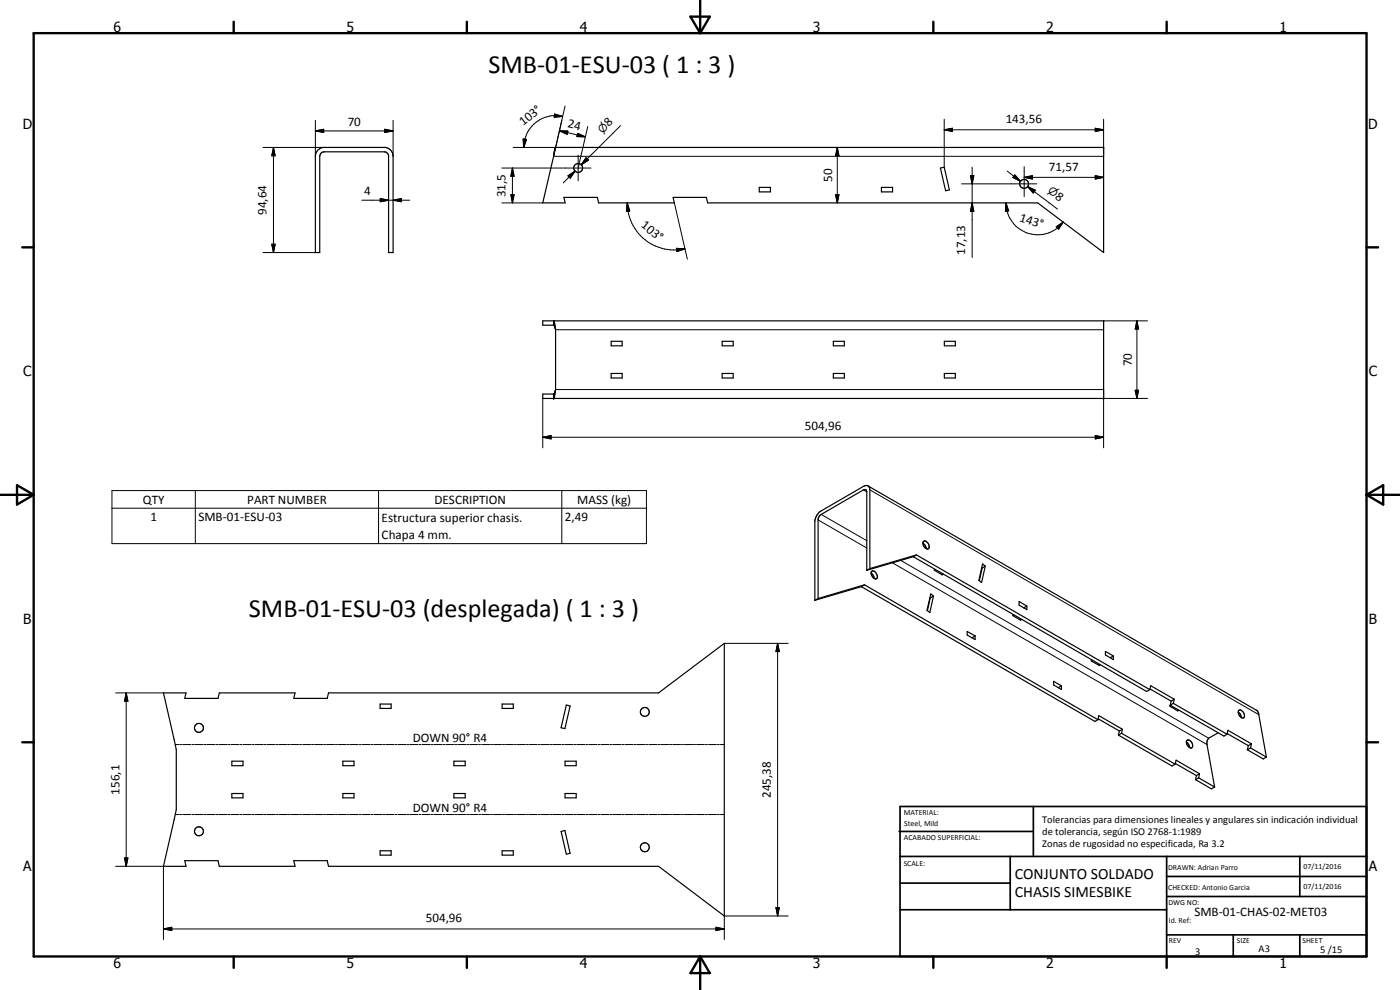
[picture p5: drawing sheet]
<svg xmlns="http://www.w3.org/2000/svg" width="420mm" height="297mm" viewBox="0 0 420 297" stroke-linecap="round" stroke-linejoin="round" font-family="sans-serif">
<g fill="none" stroke="#000" stroke-width=".35">
<path d="M95.3 45.1l.9-.7 .7-.2h18.8a2.72 2.72 0 0 1 2.3 2.7v28.9h-1.4l-.1-29.4a1.3 1.3 0 0 0-1.2-.8h-18l-.7 .2-.4 .3-.2 .8v28.9h-1.4v-29.3zM166.7 44.2h164.5v31.6l-19.8-14.9h-99l-.4-1.7h-10l.4 1.7h-22.7l-.4-1.7h-10.1l.4 1.7h-6.7zM227.9 56.2h3.3v1.4h-3.3zM264.5 56.2h3.4v1.4h-3.4zM282.2 50.4l1.2-.2 1.5 6.8-1.1 .2zM166.1 97.6v-1.3l.6 2.6M166.7 98.9l-.5-1.3h-3.3v-1.3h168.3v23.2h-168.3v-1.3h3.3l.5-1.3M166.7 98.9v18M166.7 116.9l-.6 2.6v-1.3M183.4 112.1h3.3v1.3h-3.3zM183.4 102.4h3.3v1.4h-3.3zM216.7 112.1h3.3v1.3h-3.3z"/>
<path d="M216.7 102.4h3.3v1.4h-3.3zM250.1 102.4h3.3v1.4h-3.3zM250.1 112.1h3.3v1.3h-3.3zM283.4 112.1h3.3v1.3h-3.3zM283.4 102.4h3.3v1.4h-3.3zM260.5 145.8l116.7 67.3 .6 1.1 2.3 13M245.5 179.6l-1 .5M258.5 176l70.1 40.5 .9-.6M258.5 176l-14 4.1M259.4 175.5l-13.9 4.1M259.4 175.5l70.1 40.4M259.4 175.5l-.9 .5"/>
<path d="M260.1 171.1v-23.5a.61 .61 0 0 0-.3-.7 .61 .61 0 0 0-.6 .1l-12.7 7.3-.9 1-.1 24.3M261.1 170.6l-1 .5M261.1 170.6v-23.6a1.15 1.15 0 0 0-.6-1.2 1.15 1.15 0 0 0-1.3 .1l-12.7 7.4a4.4 4.4 0 0 0-2 2.9v23.9M261.4 172l.7 .6 .3 1M261.6 171.4a1.39 1.39 0 0 1 1.5 .7 1.39 1.39 0 0 1-.1 1.6 1.61 1.61 0 0 1-1.4-2.3zM274.1 167l70 40.5 1-.6M274.1 167l-14 4.1M275 166.5l-.9 .5M275 166.5l-13.9 4.1M275 166.5l70.1 40.4M277 163l.7 .7 .2 .9M277.2 162.4a1.44 1.44 0 0 1 1.4 .7 1.44 1.44 0 0 1-.1 1.6 1.6 1.6 0 0 1-1.3-2.3z"/>
<path d="M279.1 179.3l.1 .1M279.2 179.4l-.9 3.8M279.3 178.2l.9 .7-1.2 4.9-.8-.7zM280.2 178.9l-1 .5M280.7 170.9l-.3 .2 2.3 1.4M282.7 172v.5M283.1 172.3l-.4 .2M294.6 170.3l.2 .1M294.8 170.4l-.9 3.8M294.9 169.2l.8 .7-1.1 4.9-.8-.7zM295.7 169.9l-.9 .5M290.3 189.5l2.3 1.3v1.1l-2.3-1.4z"/>
<path d="M292.6 190.8l-.9 .6M304.3 184.5l-.4 .2 2.4 1.4M305.8 180.5l2.4 1.4v1l-2.4-1.3zM306.3 185.6v.5M306.7 185.8l-.4 .3M308.2 181.9l-1 .5M327.9 198.1l-.4 .2 2.3 1.3M329.8 199.3v.3M330.2 199.4l-.4 .2M331.8 195.5l2.3 1.3v1.1l-2.3-1.4zM334.1 196.8l-.9 .6M49.1 207.9h6.7l-.4 1.6h10l.4-1.6h22.7l-.3 1.6h10l.4-1.6h99l19.8-14.9v81.8l-19.8-14.9h-99l-.4-1.7h-10l.3 1.7h-22.7l-.4-1.7h-10l.4 1.7h-6.7l3.8-17v-18z"/>
<path d="M114.1 211.2h3.3v1.4h-3.3zM150.7 211.2h3.3v1.4h-3.3zM170 211.5l1.1 .3-1.6 6.8-1.1-.2zM316.2 204.4l2.3 1.4v1.1l-2.3-1.4zM318.5 205.8l-.9 .5M329.5 215.9l.3-1.2 7.1 4.1M329.6 215.7l6.3 3.6M335.9 219.3l-.3 1.3M336.9 218.8l-.3 1.2M336.9 218.8l-1 .5M345.1 206.9l.2-1.2 7.1 4.1M345.1 206.7l6.4 3.7"/>
<path d="M351.2 211.6l16.1 9.3 .9-.6M351.4 211.7l-.3 .2 2.3 1.4M351.5 210.4l-.3 1.2M352.1 211l16.1 9.3M352.1 211l-.9 .6M352.4 209.8l-.3 1.2M352.4 209.8l-.9 .6M353.4 212.9v.4M353.8 213.1l-.4 .2M365.6 219.9l-2.9 1.6-.5 1.4 2.3 13.2M371.6 213.7l.7 .7 .3 .9M371.7 213.3a1.34 1.34 0 0 1 1.5 .2 1.34 1.34 0 0 1 .3 1.5l-.2 .3a1.54 1.54 0 0 1-1.6-2z"/>
<path d="M69.6 238.1h3.3v1.3h-3.3zM69.6 228.4h3.3v1.3h-3.3zM102.9 238.1h3.3v1.3h-3.3zM102.9 228.4h3.3v1.3h-3.3zM136.2 228.4h3.4v1.3h-3.4zM136.2 238.1h3.4v1.3h-3.4zM169.6 238.1h3.3v1.3h-3.3zM169.6 228.4h3.3v1.3h-3.3zM335.6 220.6l16.1 9.2 1-.5M336.6 220l16.1 9.3M336.6 220l-1 .6M352.7 229.3l.3-1.2 7 4.1"/>
<path d="M352.7 229.1l6.4 3.6M356.1 222.7a2.02 2.02 0 0 1 .9 1.6M356.3 222.1a1.44 1.44 0 0 1 1.4 .7 1.44 1.44 0 0 1-.1 1.6 1.57 1.57 0 0 1-1.3-2.3zM358.8 233.9l4.7 2.8 1-.6M359.1 232.7l-.3 1.2M359.7 233.4l4.8 2.7M359.7 233.4l-.9 .5M360 232.2l-.3 1.2M360 232.2l-.9 .5M368.2 220.3l.3-1.2 7.1 4.1M368.3 220.1l6.3 3.6M374.3 225l4.8 2.7 1-.5"/>
<path d="M374.6 223.7l-.3 1.3M375.3 224.4l4.8 2.8M375.3 224.4l-1 .6M375.6 223.2l-.3 1.2M375.6 223.2l-1 .5M114.1 255.3h3.3v1.3h-3.3zM150.7 255.3h3.3v1.3h-3.3zM168.4 249.5l1.1-.3 1.6 6.8-1.1 .3z"/>
<circle cx="173.5" cy="50.4" r="1.34"/>
<circle cx="307.3" cy="55.2" r="1.33"/>
<circle cx="59.7" cy="218.4" r="1.35"/>
<circle cx="193.5" cy="213.6" r="1.34"/>
<circle cx="59.7" cy="249.4" r="1.35"/>
<circle cx="193.5" cy="254.2" r="1.34"/>
</g>
<g fill="#000">
<circle cx="331.2" cy="44.2" r=".18"/>
<circle cx="166.1" cy="96.3" r=".18"/>
<circle cx="331.2" cy="96.3" r=".18"/>
<circle cx="166.1" cy="119.5" r=".18"/>
<circle cx="331.2" cy="119.5" r=".18"/>
</g>
<g fill="none" stroke="#000" stroke-width=".3">
<path d="M94.6 39.3l2.5-.5v1zM94.6 39.3h23.4M94.6 36.1v10.8M115.5 38.8l2.5 .5-2.5 .5zM118 36.1v10.8M166.4 34.2l2.5 .7-2.6 .3zM167.9 39.2l2.5 .1-.2 1zM167.9 39.2l7.8 1.9M168.9 34.9a9.3 9.3 0 0 0-6.9 1 9.6 9.6 0 0 0-4.8 8.3M169.6 31.8l-3.5 15.1h165.1v-11.1M176.4 38l-2.5 10.6M186.2 37.7l-11.8 11.7"/>
<path d="M283.4 38.9l2.4-.4v1zM283.4 38.9h47.8M283.4 35.8v14.4M328.7 38.5l2.5 .4-2.5 .6zM78.9 44.2h18.4M82.1 44.2l.5 2.5h-1zM82.1 44.2v31.6M114.1 59.6l2.5 .5-2.5 .4zM150.6 50.4h26.8M153.3 58.4h1l-.5 2.5zM153.8 50.4l.5 2.5h-1zM153.8 50.4v10.5"/>
<path d="M154 44.2h12.7M157 41.7l1 .1-.8 2.4zM170.5 52.7l2.1-1.3-1.5 2.1zM172.6 51.4l-3.5 3.5M173.3 40l2.4 1.1-2.6-.1zM173.5 46.6v7.6M173.9 48.8l-.3 1.2M175.9 47.3l.7 .7-2.2 1.4zM176.2 47.7l-1.8 1.7M250.8 58.4h1l-.5 2.5zM251.3 44.2l.5 2.5h-1zM251.3 44.2v16.7"/>
<path d="M288.6 55.2h22.6M291.2 52.7h1.1l-.6 2.5zM291.7 50.2v27.1M302.3 51.4l4 3M304.6 52.5l1.7 1.9-2.3-1.1zM307.4 53.2l2.4-.5v1zM307.4 53.2h23.8M307.4 50v9M308.4 56l2.3 1.1-.6 .8zM308.4 56l2 1.5M308.4 56l9 6.7M328.7 52.7l2.5 .5-2.5 .5z"/>
<path d="M78.9 75.8h15.7M81.6 73.3h1l-.5 2.5zM108.6 60.1h14.4M118 60.1l2.5-.5v.9zM150.6 60.9h12.3M188.2 60.9l.8 2.4-1 .1zM188.2 60.9a14.2 14.2 0 0 0 17.4 13.8M202.4 60.9l3.9 16.9M203 74.5l2.6 .2-2.5 .8zM291.7 60.9l.6 2.5h-1.1zM301.9 60.9l.8 2.4-1 .1zM301.9 60.9a9.4 9.4 0 0 0 4.2 7.9 9.6 9.6 0 0 0 11.2-.3l1.8-1.9"/>
<path d="M317 68.1l2.1-1.5-1.4 2.1zM166.7 98.9h164.5M331.2 96.3h13.2M341.2 96.3l.5 2.4h-1zM341.2 96.3v23.2M162.9 119.5v14.9M166.7 116.9h164.5v17.5M331.2 119.5h13.2M340.7 117.1h1l-.5 2.4zM162.9 131.2l2.5-.5v1zM162.9 131.2h168.3M328.7 130.7l2.5 .5-2.5 .5z"/>
<path d="M33.6 147.2h160.4v15.9h-160.4zM33.6 152.5h160.4M58.6 147.2v15.9M113.6 147.2v15.9M168.6 147.2v15.9M245.5 156l14.6 8.4M246.5 154.3l13.6 7.9M259.2 147l.9 .6M261.1 147l116.7 67.4M267.8 168.9l94.4 54.5M270.3 168.1l92.4 53.4M217.4 193h19.1"/>
<path d="M233.4 193l.5 2.5h-1zM233.4 193v81.8M34.7 207.9h14.4M37.9 207.9l.5 2.5h-1zM37.9 207.9v52M52.6 223.4h1.2M54.1 223.4h.6M55 223.4h2.4M57.7 223.4h.6M58.6 223.4h2.3M61.2 223.4h.7M62.1 223.4h2.4"/>
<path d="M64.8 223.4h.6M65.7 223.4h2.4M68.4 223.4h.6M69.3 223.4h2.4M72 223.4h.6M72.9 223.4h2.4M75.6 223.4h.6M76.5 223.4h2.4M79.2 223.4h.6M80.1 223.4h2.4M82.8 223.4h.5M83.6 223.4h2.5"/>
<path d="M86.3 223.4h.6M87.2 223.4h2.4M89.9 223.4h.6M90.8 223.4h2.4M93.5 223.4h.6M94.4 223.4h2.4M97.1 223.4h.6M98 223.4h2.4M100.7 223.4h.5M101.5 223.4h2.5M104.3 223.4h.5M105.1 223.4h2.4"/>
<path d="M107.9 223.4h.5M108.7 223.4h2.4M111.4 223.4h.6M112.3 223.4h2.4M115 223.4h.6M115.9 223.4h2.4M118.6 223.4h.6M119.5 223.4h2.4M122.2 223.4h.6M123.1 223.4h2.3M125.8 223.4h.5M126.6 223.4h2.4"/>
<path d="M129.3 223.4h.6M130.2 223.4h2.4M132.9 223.4h.6M133.8 223.4h2.4M136.5 223.4h.6M137.4 223.4h2.4M140.1 223.4h.6M141 223.4h2.3M143.7 223.4h.5M144.6 223.4h2.3M147.2 223.4h.6M148.1 223.4h2.4"/>
<path d="M150.8 223.4h.6M151.7 223.4h2.4M154.4 223.4h.6M155.3 223.4h2.4M158 223.4h.6M158.9 223.4h2.3M161.6 223.4h.6M162.5 223.4h2.3M165.1 223.4h.7M166 223.4h2.4M168.7 223.4h.6M169.6 223.4h2.4"/>
<path d="M172.3 223.4h.6M173.2 223.4h2.4M175.9 223.4h.6M176.8 223.4h2.3M179.5 223.4h.6M180.4 223.4h2.3M183 223.4h.7M183.9 223.4h2.4M186.6 223.4h.6M187.5 223.4h2.4M190.2 223.4h.6M191.1 223.4h2.4"/>
<path d="M193.8 223.4h.6M194.7 223.4h2.4M197.4 223.4h.6M198.3 223.4h2.4M200.9 223.4h.7M201.9 223.4h2.3M204.5 223.4h.6M205.4 223.4h2.4M208.1 223.4h.6M209 223.4h2.4M211.7 223.4h.6M212.6 223.4h2.4"/>
<path d="M215.3 223.4h.6M216.2 223.4h1.2M34.7 259.9h14.4v22M37.4 257.4h1l-.5 2.5zM52.6 244.4h1.2M54.1 244.4h.6M55 244.4h2.4M57.7 244.4h.6M58.6 244.4h2.3M61.2 244.4h.7M62.1 244.4h2.4M64.8 244.4h.6"/>
<path d="M65.7 244.4h2.4M68.4 244.4h.6M69.3 244.4h2.4M72 244.4h.6M72.9 244.4h2.4M75.6 244.4h.6M76.5 244.4h2.4M79.2 244.4h.6M80.1 244.4h2.4M82.8 244.4h.5M83.6 244.4h2.5M86.3 244.4h.6"/>
<path d="M87.2 244.4h2.4M89.9 244.4h.6M90.8 244.4h2.4M93.5 244.4h.6M94.4 244.4h2.4M97.1 244.4h.6M98 244.4h2.4M100.7 244.4h.5M101.5 244.4h2.5M104.3 244.4h.5M105.1 244.4h2.4M107.9 244.4h.5"/>
<path d="M108.7 244.4h2.4M111.4 244.4h.6M112.3 244.4h2.4M115 244.4h.6M115.9 244.4h2.4M118.6 244.4h.6M119.5 244.4h2.4M122.2 244.4h.6M123.1 244.4h2.3M125.8 244.4h.5M126.6 244.4h2.4M129.3 244.4h.6"/>
<path d="M130.2 244.4h2.4M132.9 244.4h.6M133.8 244.4h2.4M136.5 244.4h.6M137.4 244.4h2.4M140.1 244.4h.6M141 244.4h2.3M143.7 244.4h.5M144.6 244.4h2.3M147.2 244.4h.6M148.1 244.4h2.4M150.8 244.4h.6"/>
<path d="M151.7 244.4h2.4M154.4 244.4h.6M155.3 244.4h2.4M158 244.4h.6M158.9 244.4h2.3M161.6 244.4h.6M162.5 244.4h2.3M165.1 244.4h.7M166 244.4h2.4M168.7 244.4h.6M169.6 244.4h2.4M172.3 244.4h.6"/>
<path d="M173.2 244.4h2.4M175.9 244.4h.6M176.8 244.4h2.3M179.5 244.4h.6M180.4 244.4h2.3M183 244.4h.7M183.9 244.4h2.4M186.6 244.4h.6M187.5 244.4h2.4M190.2 244.4h.6M191.1 244.4h2.4M193.8 244.4h.6"/>
<path d="M194.7 244.4h2.4M197.4 244.4h.6M198.3 244.4h2.4M200.9 244.4h.7M201.9 244.4h2.3M204.5 244.4h.6M205.4 244.4h2.4M208.1 244.4h.6M209 244.4h2.4M211.7 244.4h.6M212.6 244.4h2.4M215.3 244.4h.6"/>
<path d="M216.2 244.4h1.2M49.1 278.7l2.5-.5v1zM49.1 278.7h168.3M214.9 278.2l2.5 .5-2.5 .5zM232.9 272.3h1l-.5 2.5zM236.5 274.8h-19.1v7.1"/>
</g>
<g fill="none" stroke="#000" stroke-width=".71">
<path d="M10.1 9.9h400v277.1h-400zM70.1 6.5v3.4M140.1 6.5v3.4M207.2 5h5.8l-2.9 4.9zM210.1 0v9.9M280.1 6.5v3.4M350.1 6.5v3.4M6.7 74.2h3.4M410.1 74.2h3.5M.1 148.5h10M5.1 145.6l5 2.9-5 2.9zM410.1 148.5h10"/>
<path d="M410.1 148.5l5-2.9v5.8zM6.7 222.7h3.4M410.1 222.7h3.5M70.1 287v3.4M140.1 287v3.4M210.1 287v10M210.1 287l2.9 5h-5.8zM280.1 287v3.4M350.1 287v3.4"/>
</g>
<g fill="none" stroke="#000" stroke-width=".51">
<path d="M269.8 249.5h40.3M270.1 242h140v45h-140zM270.1 257h140M303.2 257v16M310.1 242v15M350.1 257v30M390.1 257v12M270.1 265h33.1M270.1 273h80M350.1 269h60M350.1 263h60M350.1 280.5h60"/>
<path d="M370.1 280.5v6.5M390.1 280.5v6.5"/>
</g>
<g fill="#000">
<path d="M94.6 39.3l2.5-.5v1zM115.5 38.8l2.5 .5-2.5 .5zM166.4 34.2l2.5 .7-2.6 .3zM167.9 39.2l2.5 .1-.2 1zM283.4 38.9l2.4-.4v1zM328.7 38.5l2.5 .4-2.5 .6zM82.1 44.2l.5 2.5h-1zM118 60.1l2.5-.5v.9zM153.3 58.4h1l-.5 2.5zM153.8 50.4l.5 2.5h-1zM157 41.7l1 .1-.8 2.4zM170.5 52.7l2.1-1.3-1.5 2.1z"/>
<path d="M173.3 40l2.4 1.1-2.6-.1zM175.9 47.3l.7 .7-2.2 1.4zM250.8 58.4h1l-.5 2.5zM251.3 44.2l.5 2.5h-1zM291.2 52.7h1.1l-.6 2.5zM304.6 52.5l1.7 1.9-2.3-1.1zM307.4 53.2l2.4-.5v1zM308.4 56l2.3 1.1-.6 .8zM328.7 52.7l2.5 .5-2.5 .5zM81.6 73.3h1l-.5 2.5zM114.1 59.6l2.5 .5-2.5 .4zM188.2 60.9l.8 2.4-1 .1z"/>
<path d="M203 74.5l2.6 .2-2.5 .8zM291.7 60.9l.6 2.5h-1.1zM301.9 60.9l.8 2.4-1 .1zM317 68.1l2.1-1.5-1.4 2.1zM341.2 96.3l.5 2.4h-1zM340.7 117.1h1l-.5 2.4zM162.9 131.2l2.5-.5v1zM328.7 130.7l2.5 .5-2.5 .5zM233.4 193l.5 2.5h-1zM37.9 207.9l.5 2.5h-1zM37.4 257.4h1l-.5 2.5zM49.1 278.7l2.5-.5v1z"/>
<path d="M214.9 278.2l2.5 .5-2.5 .5zM232.9 272.3h1l-.5 2.5z"/>
</g>
<g font-size="7.9">
<text x="146.6" y="21.8">SMB-01-ESU-03 ( 1 : 3 )</text>
<text x="74.7" y="185.1">SMB-01-ESU-03 (desplegada) ( 1 : 3 )</text>
</g>
<g font-size="4.7">
<text x="304.6" y="263.8">CONJUNTO SOLDADO</text>
<text x="304.6" y="269.2">CHASIS SIMESBIKE</text>
</g>
<g font-size="4.2">
<text x="34" y="9.6">6</text>
<text x="104" y="9.6">5</text>
<text x="174" y="9.6">4</text>
<text x="244" y="9.6">3</text>
<text x="314" y="9.6">2</text>
<text x="384" y="9.6">1</text>
<text x="6.8" y="38.7">D</text>
<text x="410.6" y="38.7">D</text>
<text x="7" y="112.9">C</text>
<text x="410.8" y="112.9">C</text>
<text x="7" y="187.1">B</text>
<text x="410.8" y="187.1">B</text>
<text x="7" y="261.4">A</text>
<text x="410.8" y="261.4">A</text>
<text x="34" y="290.4">6</text>
<text x="104" y="290.4">5</text>
<text x="174" y="290.4">4</text>
<text x="244" y="290.4">3</text>
<text x="314" y="290.4">2</text>
<text x="384" y="290.4">1</text>
</g>
<g font-size="3.9">
<text x="104.3" y="37.8">70</text>
<text x="157" y="37.8" transform="rotate(-38 157 37.8)">103°</text>
<text x="170.2" y="38.2" transform="rotate(13 170.2 38.2)">24</text>
<text x="182.7" y="38.2" transform="rotate(-45 182.7 38.2)">8</text>
<text x="301.8" y="36.9">143,56</text>
<text x="314.8" y="51.2">71,57</text>
<text x="109.3" y="58.5">4</text>
<text x="151.8" y="59.1" transform="rotate(-90 151.8 59.1)">31,5</text>
<text x="249.8" y="54.6" transform="rotate(-90 249.8 54.6)">50</text>
<text x="316.5" y="59.4" transform="rotate(37 316.5 59.4)">8</text>
<text x="80" y="64.5" transform="rotate(-90 80 64.5)">94,64</text>
<text x="192.2" y="67.9" transform="rotate(38 192.2 67.9)">103°</text>
<text x="305.8" y="66.3" transform="rotate(18 305.8 66.3)">143°</text>
<text x="289.7" y="76.5" transform="rotate(-90 289.7 76.5)">17,13</text>
<text x="339.7" y="109.9" transform="rotate(-90 339.7 109.9)">70</text>
<text x="241.5" y="129.2">504,96</text>
<text x="42.9" y="151.1">QTY</text>
<text x="74.2" y="151.1">PART NUMBER</text>
<text x="130.4" y="151.1">DESCRIPTION</text>
<text x="173.3" y="151.2">MASS (kg)</text>
<text x="45.2" y="156.4">1</text>
<text x="59.6" y="156.4">SMB-01-ESU-03</text>
<text x="114.5" y="156.5">Estructura superior chasis.</text>
<text x="114.5" y="161.8">Chapa 4 mm.</text>
<text x="169.5" y="156.4">2,49</text>
<text x="123.9" y="222.6">DOWN 90° R4</text>
<text x="35.8" y="238.4" transform="rotate(-90 35.8 238.4)">156,1</text>
<text x="231.3" y="239.4" transform="rotate(-90 231.3 239.4)">245,38</text>
<text x="123.9" y="243.6">DOWN 90° R4</text>
<text x="358.5" y="275">SMB-01-CHAS-02-MET03</text>
<text x="127.8" y="276.6">504,96</text>
</g>
<g font-size="3.3">
<text x="180.8" y="40.2" transform="rotate(-45 180.8 40.2)">⌀</text>
<text x="314.2" y="57.7" transform="rotate(37 314.2 57.7)">⌀</text>
</g>
<g font-size="3.1">
<text x="312.7" y="246.8">Tolerancias para dimensiones lineales y angulares sin indicación individual</text>
<text x="312.7" y="250.4">de tolerancia, según ISO 2768-1:1989</text>
<text x="312.7" y="254">Zonas de rugosidad no especificada, Ra 3.2</text>
<text x="358.7" y="286.4">3</text>
<text x="377.7" y="285.6">A3</text>
<text x="396.2" y="285.9">5 /15</text>
</g>
<g font-size="2.4">
<text x="271.2" y="244.4">MATERIAL:</text>
<text x="271.3" y="252">ACABADO SUPERFICIAL:</text>
<text x="271.4" y="247.9">Steel, Mild</text>
<text x="271.2" y="259.7">SCALE:</text>
<text x="350.6" y="261">DRAWN: Adrian Parro</text>
<text x="391.2" y="260.6">07/11/2016</text>
<text x="350.6" y="267">CHECKED: Antonio Garcia</text>
<text x="391.2" y="266.7">07/11/2016</text>
<text x="350.6" y="271.4">DWG NO:</text>
<text x="350.8" y="276.9">Id. Ref:</text>
<text x="350.8" y="282.8">REV</text>
<text x="371.2" y="282.9">SIZE</text>
<text x="390.9" y="282.9">SHEET</text>
</g>
</svg>
